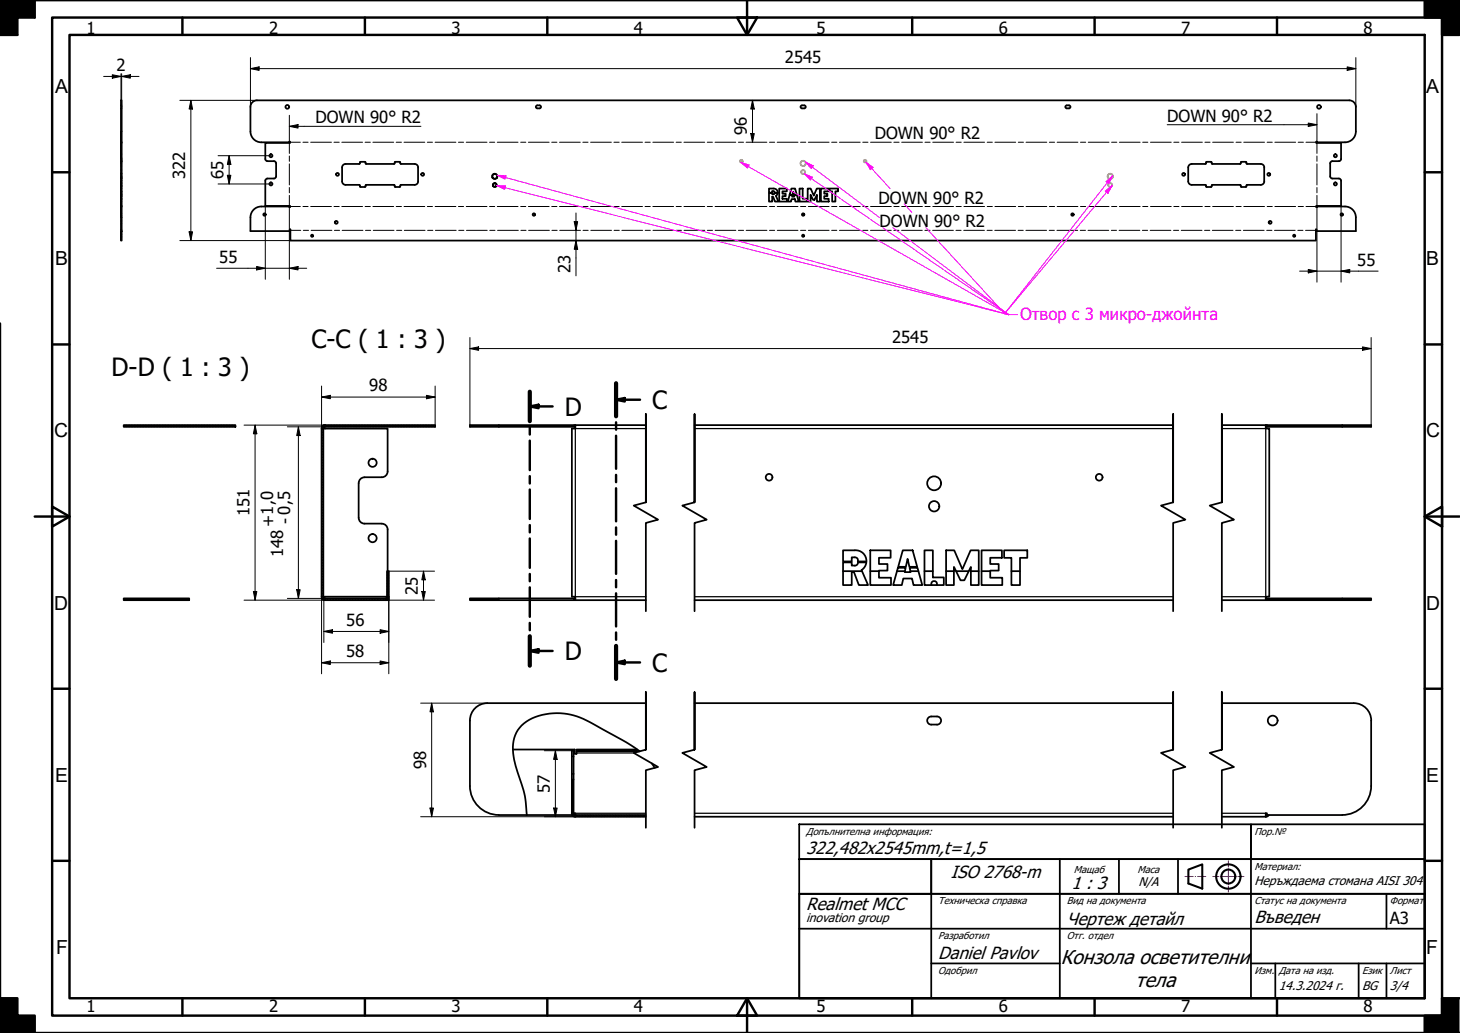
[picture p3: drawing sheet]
<svg xmlns="http://www.w3.org/2000/svg" width="420mm" height="297mm" viewBox="0 0 420 297" stroke-linecap="round" stroke-linejoin="round" font-family="sans-serif">
<!-- layer: Hatch (ISO) -->
<g fill="none" stroke="#000" stroke-width=".29">
<path d="M36 122.2l-.4 .4M36.4 122.2l-.5 .5M36.9 122.2l-.5 .5M37.3 122.2l-.5 .5M37.8 122.2l-.5 .5M38.2 122.2l-.5 .5M38.7 122.2l-.5 .5M39.1 122.2l-.5 .5M39.6 122.2l-.5 .5M40 122.2l-.5 .5M40.5 122.2l-.5 .5M40.9 122.2l-.5 .5"/>
<path d="M41.4 122.2l-.5 .5M41.8 122.2l-.5 .5M42.3 122.2l-.5 .5M42.7 122.2l-.5 .5M43.2 122.2l-.5 .5M43.6 122.2l-.5 .5M44.1 122.2l-.5 .5M44.5 122.2l-.5 .5M45 122.2l-.5 .5M45.4 122.2l-.5 .5M45.9 122.2l-.5 .5M46.3 122.2l-.5 .5"/>
<path d="M46.8 122.2l-.5 .5M47.2 122.2l-.5 .5M47.7 122.2l-.5 .5M48.1 122.2l-.5 .5M48.6 122.2l-.5 .5M49 122.2l-.5 .5M49.5 122.2l-.5 .5M49.9 122.2l-.5 .5M50.4 122.2l-.6 .5M50.8 122.2l-.5 .5M51.2 122.2l-.4 .5M51.7 122.2l-.5 .5"/>
<path d="M52.2 122.2l-.6 .5M52.6 122.2l-.5 .5M53 122.2l-.4 .5M53.5 122.2l-.5 .5M54 122.2l-.6 .5M54.4 122.2l-.5 .5M54.8 122.2l-.4 .5M55.3 122.2l-.5 .5M55.8 122.2l-.6 .5M56.2 122.2l-.5 .5M56.6 122.2l-.5 .5M57.1 122.2l-.5 .5"/>
<path d="M57.5 122.2l-.5 .5M58 122.2l-.5 .5M58.4 122.2l-.5 .5M58.9 122.2l-.5 .5M59.3 122.2l-.5 .5M59.8 122.2l-.5 .5M60.2 122.2l-.5 .5M60.7 122.2l-.5 .5M61.1 122.2l-.5 .5M61.6 122.2l-.5 .5M62 122.2l-.5 .5M62.5 122.2l-.5 .5"/>
<path d="M62.9 122.2l-.5 .5M63.4 122.2l-.5 .5M63.8 122.2l-.5 .5M64.3 122.2l-.5 .5M64.7 122.2l-.5 .5M65.2 122.2l-.5 .5M65.6 122.2l-.5 .5M66.1 122.2l-.5 .5M66.5 122.2l-.5 .5M67 122.2l-.5 .5M67.4 122.2l-.5 .5M67.8 122.4l-.4 .3"/>
<path d="M93 139.9l-.5 .5M93 139.5l-.5 .4M93 139l-.5 .5M93 138.5l-.5 .6M93 138.1l-.5 .5M93 137.7l-.5 .4M93 137.2l-.5 .5M93 136.7l-.5 .6M93 136.3l-.5 .5M93 135.9l-.5 .4M93 135.4l-.5 .5M93 134.9l-.5 .6"/>
<path d="M93 134.5l-.5 .5M93 134.1l-.5 .5M93 133.6l-.5 .5M93 133.2l-.5 .5M93 132.7l-.5 .5M93 132.3l-.5 .5M93 131.8l-.5 .5M93 131.4l-.5 .5M93 130.9l-.5 .5M93 130.5l-.5 .5M93 130l-.5 .5M93 129.6l-.5 .5"/>
<path d="M93 129.1l-.5 .5M93 128.7l-.5 .5M93 128.2l-.5 .5M93 127.8l-.5 .5M93 127.3l-.5 .5M93 126.9l-.5 .5M93 126.4l-.5 .5M93 126l-.5 .5M93 125.5l-.5 .5M93 125.1l-.5 .5M93 124.6l-.5 .5M93 124.2l-.5 .5"/>
<path d="M93 123.7l-.5 .5M93 123.3l-.5 .5M93 122.4l-.3 .4M93.6 122.2l-1.1 1.1M94.1 122.2l-.5 .5M94.5 122.2l-.5 .5M95 122.2l-.5 .5M95.4 122.2l-.5 .5M95.9 122.2l-.5 .5M96.3 122.2l-.5 .5M96.8 122.2l-.5 .5M97.2 122.2l-.5 .5"/>
<path d="M97.7 122.2l-.5 .5M98.1 122.2l-.5 .5M98.6 122.2l-.5 .5M99 122.2l-.5 .5M99.5 122.2l-.5 .5M99.9 122.2l-.5 .5M100.4 122.2l-.5 .5M100.8 122.2l-.5 .5M101.3 122.2l-.5 .5M101.7 122.2l-.5 .5M102.2 122.2l-.5 .5M102.6 122.2l-.5 .5"/>
<path d="M103.1 122.2l-.5 .5M103.5 122.2l-.5 .5M104 122.2l-.5 .5M104.4 122.2l-.5 .5M104.9 122.2l-.5 .5M105.3 122.2l-.5 .5M105.8 122.2l-.5 .5M106.2 122.2l-.5 .5M106.7 122.2l-.5 .5M107.1 122.2l-.5 .5M107.5 122.2l-.4 .5M108 122.2l-.5 .5"/>
<path d="M108.5 122.2l-.6 .5M108.9 122.2l-.5 .5M109.3 122.2l-.4 .5M109.8 122.2l-.5 .5M110.3 122.2l-.6 .5M110.7 122.2l-.5 .5M111.1 122.2l-.4 .5M111.6 122.2l-.5 .5M112.1 122.2l-.6 .5M112.5 122.2l-.5 .5M112.9 122.2l-.5 .5M113.4 122.2l-.5 .5"/>
<path d="M113.8 122.2l-.5 .5M114.3 122.2l-.5 .5M114.7 122.2l-.5 .5M115.2 122.2l-.5 .5M115.6 122.2l-.5 .5M116.1 122.2l-.5 .5M116.5 122.2l-.5 .5M117 122.2l-.5 .5M117.4 122.2l-.5 .5M117.9 122.2l-.5 .5M118.3 122.2l-.5 .5M118.8 122.2l-.5 .5"/>
<path d="M119.2 122.2l-.5 .5M119.7 122.2l-.5 .5M120.1 122.2l-.5 .5M120.6 122.2l-.5 .5M121 122.2l-.5 .5M121.5 122.2l-.5 .5M121.9 122.2l-.5 .5M122.4 122.2l-.5 .5M122.8 122.2l-.5 .5M123.3 122.2l-.5 .5M123.7 122.2l-.5 .5M124.2 122.2l-.5 .5"/>
<path d="M124.6 122.2l-.5 .5M125.1 122.2l-.5 .5M125.2 122.5l-.2 .2M93 159.6l-.5 .6M93 159.2l-.5 .5M93 158.8l-.5 .4M93 158.3l-.5 .5M93 157.8l-.5 .6M93 157.4l-.5 .5M93 157l-.5 .4M93 156.5l-.5 .5M93 156l-.5 .6"/>
<path d="M93 155.6l-.5 .5M93 155.2l-.5 .5M93 154.7l-.5 .5M93 154.3l-.5 .5M93 153.8l-.5 .5M93 153.4l-.5 .5M93 152.9l-.5 .5M93 152.5l-.5 .5M93 152l-.5 .5M93 151.6l-.5 .5M93 151.1l-.5 .5M93 150.7l-.5 .5"/>
<path d="M93 150.2l-.5 .5M93 149.8l-.5 .5M93 149.3l-.5 .5M93 148.9l-.5 .5M93 148.4l-.5 .5M93 148l-.5 .5M93 147.5l-.5 .5M93 147.1l-.5 .5M93 146.6l-.5 .5M93 146.2l-.5 .5M93 145.7l-.5 .5M93 145.3l-.5 .5"/>
<path d="M93 144.4l-.5 .5M93 144.8l-.5 .5M93 143.9l-.5 .5M93 143.5l-.5 .5M93 143l-.5 .5M93 142.6l-.5 .5M93 142.1l-.5 .5M93 141.7l-.5 .5M93 141.2l-.5 .5M93 140.8l-.5 .5M93 140.3l-.5 .6M36 172.1l-.4 .4"/>
<path d="M36.4 172.1l-.5 .5M36.9 172.1l-.5 .5M37.3 172.1l-.4 .5M37.8 172.1l-.5 .5M38.2 172.1l-.5 .5M38.7 172.1l-.5 .5M39.1 172.1l-.5 .5M39.6 172.1l-.5 .5M40 172.1l-.5 .5M40.5 172.1l-.5 .5M40.9 172.1l-.5 .5M41.4 172.1l-.5 .5"/>
<path d="M41.8 172.1l-.5 .5M42.3 172.1l-.5 .5M42.7 172.1l-.5 .5M43.2 172.1l-.5 .5M43.6 172.1l-.5 .5M44.1 172.1l-.5 .5M44.5 172.1l-.5 .5M45 172.1l-.5 .5M45.4 172.1l-.5 .5M45.9 172.1l-.5 .5M46.3 172.1l-.5 .5M46.8 172.1l-.5 .5"/>
<path d="M47.2 172.1l-.5 .5M47.7 172.1l-.5 .5M48.1 172.1l-.5 .5M48.6 172.1l-.5 .5M49 172.1l-.5 .5M49.5 172.1l-.5 .5M49.9 172.1l-.5 .5M50.4 172.1l-.5 .5M50.8 172.1l-.5 .5M51.3 172.1l-.5 .5M51.7 172.1l-.5 .5M52.2 172.1l-.5 .5"/>
<path d="M52.6 172.1l-.5 .5M53.1 172.1l-.5 .5M53.5 172.1l-.5 .5M54 172.1l-.6 .5M54.4 172.1l-.5 .5M54.4 172.5v.1M93 171.3l-.4 .5M93 170.9l-.5 .5M93 170.4l-.5 .5M93 170l-.5 .5M93 169.5l-.5 .5M93 169.1l-.5 .5"/>
<path d="M93 168.6l-.5 .5M93 168.2l-.5 .5M93 167.7l-.5 .5M93 167.3l-.5 .5M93 166.8l-.5 .5M93 166.4l-.5 .5M93 165.9l-.5 .5M93 165.5l-.5 .5M93 165l-.5 .5M93 164.6l-.5 .5M93 164.1l-.5 .5M93 163.7l-.5 .5"/>
<path d="M93 163.2l-.5 .5M93 162.8l-.5 .5M93 162.3l-.5 .5M93 161.9l-.5 .5M93 161.4l-.5 .6M93 161l-.5 .5M93 160.6l-.5 .4M93 160.1l-.5 .5M93.1 171.7l-.4 .4M93.3 172l-.4 .3M93.6 172.1l-.4 .4M94.1 172.1l-.5 .5"/>
<path d="M94.6 172.1l-.6 .5M95 172.1l-.5 .5M95.4 172.1l-.5 .5M95.9 172.1l-.5 .5M96.3 172.1l-.5 .5M96.8 172.1l-.5 .5M97.2 172.1l-.5 .5M97.7 172.1l-.5 .5M98.1 172.1l-.5 .5M98.6 172.1l-.5 .5M99 172.1l-.5 .5M99.5 172.1l-.5 .5"/>
<path d="M99.9 172.1l-.5 .5M100.4 172.1l-.5 .5M100.8 172.1l-.5 .5M101.3 172.1l-.5 .5M101.7 172.1l-.5 .5M102.2 172.1l-.5 .5M102.6 172.1l-.5 .5M103.1 172.1l-.5 .5M103.5 172.1l-.5 .5M104 172.1l-.5 .5M104.4 172.1l-.5 .5M104.9 172.1l-.5 .5"/>
<path d="M105.3 172.1l-.5 .5M105.8 172.1l-.5 .5M106.2 172.1l-.5 .5M106.7 172.1l-.5 .5M107.1 172.1l-.5 .5M107.6 172.1l-.5 .5M108 172.1l-.5 .5M108.5 172.1l-.5 .5M108.9 172.1l-.5 .5M109.4 172.1l-.5 .5M109.8 172.1l-.5 .5M110.3 172.1l-.6 .5"/>
<path d="M110.7 172.1l-.5 .5M111.8 171.9l-.6 .6M111.8 164.2l-.4 .5M111.9 171.4l-1.2 1.2M111.9 170.9l-.5 .5M111.9 170.4l-.5 .5M111.9 170l-.5 .5M111.9 169.6l-.5 .5M111.9 169.1l-.5 .5M111.9 168.7l-.5 .4M111.9 168.2l-.5 .5M111.9 167.8l-.5 .5"/>
<path d="M111.9 167.3l-.5 .5M111.9 166.9l-.5 .5M111.9 166.4l-.5 .5M111.9 166l-.5 .5M111.9 165.5l-.5 .5M111.9 165.1l-.5 .5M111.9 164.6l-.5 .5M164.9 224.2l-.3 .3M165.1 233.4l-.5 .5M165.1 233l-.5 .5M165.1 232.5l-.5 .6M165.1 232.1l-.5 .5"/>
<path d="M165.1 231.7l-.5 .4M165.1 231.2l-.5 .5M165.1 230.7l-.5 .6M165.1 230.3l-.5 .5M165.1 229.9l-.5 .4M165.1 229.4l-.5 .5M165.1 228.9l-.5 .6M165.1 228.5l-.5 .5M165.1 228.1l-.5 .4M165.1 227.6l-.5 .5M165.1 227.1l-.5 .6M165.1 226.7l-.5 .5"/>
<path d="M165.1 226.3l-.5 .5M165.1 225.8l-.5 .5M165.1 225.4l-.5 .5M165.1 224.9l-.5 .5M165.1 224.5l-.5 .5M165.1 233.9l-.4 .4M165.2 234.2l-.3 .3M165.5 234.3l-.4 .4M165.9 234.4l-.4 .4M166.4 234.4l-.5 .5M166.8 234.4l-.5 .5M167.3 234.4l-.5 .5"/>
<path d="M167.7 234.4l-.5 .5M168.2 234.4l-.5 .5M168.6 234.4l-.5 .5M169.1 234.4l-.5 .5M169.5 234.4l-.5 .5M170 234.4l-.5 .5M170.4 234.4l-.5 .5M170.9 234.4l-.5 .5M171.3 234.4l-.5 .5M171.8 234.4l-.5 .5M172.2 234.4l-.5 .5M172.7 234.4l-.5 .5"/>
<path d="M173.1 234.4l-.5 .5M173.6 234.4l-.5 .5M174 234.4l-.5 .5M174.5 234.4l-.5 .5M174.9 234.4l-.5 .5M175.4 234.4l-.5 .5M175.8 234.4l-.5 .5M176.3 234.4l-.5 .5M176.7 234.4l-.5 .5M177.2 234.4l-.5 .5M177.6 234.4l-.5 .5M178.1 234.4l-.5 .5"/>
<path d="M178.5 234.4l-.5 .5M179 234.4l-.5 .5M179.4 234.4l-.5 .5M179.9 234.4l-.5 .5M180.3 234.4l-.5 .5M180.8 234.4l-.5 .5M181.2 234.4l-.5 .5M181.7 234.4l-.5 .5M182.1 234.4l-.5 .5M182.6 234.4l-.5 .5M183 234.4l-.5 .5M183.5 234.4l-.5 .5"/>
<path d="M183.9 234.4l-.5 .5M184.4 234.4l-.5 .5M184.8 234.4l-.5 .5M185.3 234.4l-.5 .5M185.7 234.4l-.5 .5M185.9 234.6l-.2 .3"/>
</g>
<!-- layer: Break Line (ISO) -->
<path d="M185.9 144.4v-25.3v25.3l-3.5 1 7 4-3.5 1v25.4M199.9 144.4v-25.3v25.3l-3.5 1 7 4-3.5 1v25.4M337.6 144.4v-25.3v25.3l-3.5 1 7 4-3.5 1v25.4M351.6 144.4v-25.3v25.3l-3.5 1 7 4-3.5 1v25.4M185.9 215.6v-16.6v16.6l-3.5 .9 7 4-3.5 1v16.5M199.9 215.6v-16.6v16.6l-3.5 .9 7 4-3.5 1v16.5M337.6 215.6v-16.6v16.6l-3.5 .9 7 4-3.5 1v16.5M351.6 215.6v-16.6v16.6l-3.5 .9 7 4-3.5 1v16.5" fill="none" stroke="#000" stroke-width=".51"/>
<!-- layer: Visible (ISO) -->
<g fill="none" stroke="#000" stroke-width=".51">
<path d="M34.8 28.9h.2v12h-.2zM154.3 30.5l1-.2a.43 .43 0 0 1 .4 .4 .43 .43 0 0 1-.4 .5h-.7a.43 .43 0 0 1-.3-.7zM230.6 30.4l.8-.1a.43 .43 0 0 1 .5 .4 .43 .43 0 0 1-.5 .5h-.6a.43 .43 0 0 1-.4-.4 .43 .43 0 0 1 .2-.4zM306.6 30.5l1-.2a.43 .43 0 0 1 .5 .4 .43 .43 0 0 1-.5 .5h-.6a.43 .43 0 0 1-.4-.7zM388.3 28.9a1.87 1.87 0 0 1 1.9 1.8v7.1a3.1 3.1 0 0 1-3.1 3.1h-8.2l-.1-.2v.4h7.1v4.6l-.2 .5-.4 .1M388.3 28.9h-314.4a1.87 1.87 0 0 0-1.8 1.8v7.1a3.1 3.1 0 0 0 3.1 3.1h8.1l.1-.2v.4h-7.1l.1 4.9 .6 .3 2.1 .1 .3 .3 .1 4-.4 .6h-2.1l-.6 .4-.1 7.5h7.1v.4l-.1-.2h-8.1a3.1 3.1 0 0 0-3.1 3.1v3.9h11.3v-.4h.2v3.2h295.1v-3.2h.2v.4h11.3v-3.9a3.1 3.1 0 0 0-3.1-3.1h-8.2l-.1 .2v-.4h7.1v-7.2l-.2-.5-.4-.2M34.8 46.3l.2 12.9h-.2v-7.9M34.8 41.1h.2v5.2h-.2zM34.8 40.9v.2M34.8 59.2v.2M35 46.3v5M35 40.9v.2"/>
<path d="M35 59.2v.2M113.6 47l-.2 .1h-8l-.4-.6h-1.2l-.4 .6h-4a1.01 1.01 0 0 0-1 1.1v3.9a1.01 1.01 0 0 0 1.1 1.1h3.9l.3 .6h1.3l.4-.6h8l.2 .1M113.6 53.3l.2 .5h1.2M115 46.5h-1.2l-.2 .5M115 46.5l.4 .6h3.9M119.3 53.2h-3.9l-.4 .6M119.3 47.1a1.01 1.01 0 0 1 1 1.1M120.3 48.1v4M120.3 52.2a1.01 1.01 0 0 1-1 1M141.7 51.1l.7 .4 .6-.4M141.8 51.1l.6 .3 .6-.3M142 53.5l.4 .2 .4-.2"/>
<path d="M142 53.5h-.1M142.3 50h.1M142.3 52.6v.1M142.3 50l-.6 .3v.8M142.3 52.6l-.4 .3v.5M142.3 50l-.5 .4-.1 .7M142.3 52.7l-.4 .3v.4M142.4 52.7l.4 .3v.4M142.4 50l.6 .4v.6M142.4 52.6l.5 .3-.1 .5M142.4 50l.6 .3v.8M142.8 53.5l-.4 .3-.5-.3"/>
<path d="M143 51v.1M221.3 55.5h.9v.4l.5-.1 .2-.3h.9l-.5 .8 .7 1.7h-1l-.5-1.4h-.3v1.4h-.9zM221.3 54.2a2.41 2.41 0 0 1 2.2 .3l.3 .9h-.9l-.2-.4h-.5v.4h-.9zM224.2 54.2h2.2v.8h-1.2v.7h.9v.7h-.9v.8h1.3v.8h-2.3zM227.2 56.1h.8l-.1 .5h.7l-.1-.5h.8l.5 1.9h-.9l-.2-.7h-.9l-.2 .7h-.9zM227.8 54.2h1l.5 1.8h-.8l-.2-.9-.2 .9h-.9zM230.1 54.2h.9v2.9h1.2v.9h-2.1zM232.4 54.2h.9l.9 2 .9-2h.8v3.8h-.8v-2l-.7 1.5h-.4l-.7-1.5v2h-.9zM236.2 54.2h2.2v.8h-1.2v.7h.9v.7h-.9v.8h1.3v.8h-2.3zM238.7 54.2h2.5v.8h-.8v3h-.9v-3h-.8zM346.9 47.1h-3.9a1.01 1.01 0 0 0-1.1 1.1v3.9a1.01 1.01 0 0 0 1.1 1.1h3.9M346.9 53.2l.4 .6h1.2l.2-.2"/>
<path d="M348.7 46.7l-.2-.2h-1.3l-.3 .6M348.7 46.7l.2 .4h8M356.9 47.1l.4-.6h1.2l.4 .6h3.9a1.01 1.01 0 0 1 1 1.1v3.9a.97 .97 0 0 1-1 1.1h-3.9l-.4 .6h-1.2l-.4-.6M356.9 53.2h-8l-.2 .4M383.4 46.3l-.4 .2-.2 .5v3.7l.2 .5 .4 .1M383.4 51.3h1.9M383.4 46.3h1.9M34.8 66.4v-7h.2v7M34.8 66.4h.2v2.8h-.2zM35.6 122.2h32.2v.5h-32.2zM93 123.2h18.5v12.4a1.66 1.66 0 0 1-1.6 1.6h-5M93 123.2v48.4"/>
<path d="M93.5 122.2a1.01 1.01 0 0 0-1 1v48.4a1.01 1.01 0 0 0 1 1M93.6 122.2h31.6v.5h-31.6l-.6 .5M93.6 122.2l-.6 .2M104.9 137.3a1.7 1.7 0 0 0-1.7 1.6v10a1.66 1.66 0 0 0 1.7 1.7h5a1.66 1.66 0 0 1 1.6 1.6v12M135.2 122.2h30v.5h-30zM165.2 122.2h20.7M165.2 122.7h.4M165.6 122.2v1h-1v48.4h1v1M199.9 122.2h137.7M351.6 122.2h43v.5h-30v-.5M364.3 122.2v1h1v48.4h-1v1M364.3 122.7h.3"/>
<path d="M246 158.2h-3.4v3.2h2.5v-1.1a1.59 1.59 0 0 1 1.6 .3l.2 .8h2.4M246 158.2a3.1 3.1 0 0 1 3.3 3.2M250.4 158.2h5.9v2.2h-3.4v1.8h2.5v1.9h-2.5v2h3.5v2.1h-6zM259.8 158.2h2.8l1.3 4.8h-2.2l-.5-2.3-.5 2.3h-2.2zM266 158.2h2.5v7.8h3.1v2.2h-5.6zM272.3 158.2h2.3l2.3 5.5 2.4-5.5h2.4v10h-2.3v-5.2l-1.9 3.9h-1.1l-1.9-3.9v5.2h-2.2zM282.5 158.2h5.8v2.2h-3.3v1.8h2.4v1.9h-2.4v2h3.4v2.1h-5.9zM289 158.2h6.6v2.2h-2.1v7.8h-2.4v-7.8h-2.1zM35.6 172.1h18.8v.5h-18.8zM93 171.6l.6 .5h17.3l.5-.5M93 172.4l.6 .2M93 171.6h18.4"/>
<path d="M93.6 172.6h17.3M111.4 171.6v-7.4h.5v7.4a1.01 1.01 0 0 1-1 1M111.7 172.1l.2 .5h-1M165.2 172.6v-.5h-30v.5h50.7M165.2 172.1h.4M199.9 172.6h137.7M242.6 164.2h5.5M246 162.6h-.9v-.9h-2.5v6.5h2.5v-3.7h.6l1.5 3.7h2.6l-1.9-4.3 .8-.7 .6-1.5h-2.4l-.3 .7-.6 .3M250.4 164.2h2.5M258.1 164.2h2.3M258.4 163.3h2.2l-.3 1.2h1.8l-.3-1.2h2.2l1.4 4.9h-2.5l-.4-1.8h-2.6l-.4 1.8h-2.5zM262 164.2h2.3"/>
<path d="M266 164.2h2.5M268.1 168.2a.84 .84 0 0 1 .7-1.1 .84 .84 0 0 1 .8 1.1M272.3 164.2h2.2M275.1 164.2h3.7M279.4 164.2h2.3M282.5 164.2h2.5M291.1 164.2h2.4M351.6 172.6h13M364.3 172.1h.3M364.6 172.1h30v.5h-30zM147.6 215.5h17.8v1.3h.5v-.8M183.4 215.5h-17.5v.5h18.2l-1.3-.9a169 169 0 0 0-16.7-9.1 17.1 17.1 0 0 0-15.3 2 9.5 9.5 0 0 0-3 9.5l1.1 4.6a31.5 31.5 0 0 1 2.7 12.3"/>
<path d="M185.9 202.2h-45.7a5 5 0 0 0-5 5v18.8M187.6 219.5l.8 1.3M199.9 202.2h137.7M267.3 206.2a4 4 0 0 1 2.7-.1 1.16 1.16 0 0 1 .8 1.3 1.16 1.16 0 0 1-1.1 1h-1.7a1.17 1.17 0 0 1-1.1-.8 1.17 1.17 0 0 1 .4-1.4zM351.6 202.2h38a5 5 0 0 1 5 5v18.8a8.3 8.3 0 0 1-8.3 8.3M135.2 226a8.3 8.3 0 0 0 8.4 8.3M143.6 234.4h21.1M164.5 233.9a1.01 1.01 0 0 0 1.1 1M164.6 233.9v-9.7h.5v9.7M164.6 224.2v-8.3h.5v8.3M165.1 233.9l.5 .5M165.2 234.2v-.3h.4v.5"/>
<path d="M165.6 234.9h20.3M165.6 234.4h20.3M199.9 234.9h137.7M364.6 234.2l-.3 .2M365.1 234.4l-.8 .5M386.3 234.4h-21.7v-.5h-.3v1h-12.7"/>
<circle cx="82.7" cy="30.7" r=".54"/>
<circle cx="379.6" cy="30.7" r=".54"/>
<circle cx="78" cy="52.9" r=".43"/>
<circle cx="78" cy="44.8" r=".43"/>
<circle cx="97.1" cy="50.1" r=".41"/>
<circle cx="121.6" cy="50.1" r=".41"/>
<circle cx="340.6" cy="50.1" r=".41"/>
<circle cx="365.1" cy="50.1" r=".41"/>
<circle cx="384.3" cy="52.9" r=".43"/>
<circle cx="384.3" cy="44.8" r=".43"/>
<circle cx="76.1" cy="61.7" r=".35"/>
<circle cx="89.8" cy="67.8" r=".31"/>
<circle cx="96.8" cy="63.9" r=".41"/>
<circle cx="153.6" cy="61.7" r=".35"/>
<circle cx="231.1" cy="61.7" r=".35"/>
<circle cx="231.1" cy="67.8" r=".31"/>
<circle cx="308.6" cy="61.7" r=".35"/>
<circle cx="365.5" cy="63.9" r=".41"/>
<circle cx="372.4" cy="67.8" r=".31"/>
<circle cx="386.1" cy="61.7" r=".35"/>
<circle cx="107.2" cy="133.1" r="1.17"/>
<circle cx="221.3" cy="137.2" r=".96"/>
<circle cx="268.8" cy="139" r="2"/>
<circle cx="316.3" cy="137.2" r=".96"/>
<circle cx="107.2" cy="154.7" r="1.17"/>
<circle cx="268.8" cy="145.6" r="1.49"/>
<circle cx="366.3" cy="207.2" r="1.41"/>
</g>
<!-- layer: Visible Narrow (ISO) -->
<g fill="none" stroke="#000" stroke-width=".36">
<path d="M143.6 122.2v.5M185.9 123.2h-20.3v48.4h20.3M199.9 123.2h137.7M351.6 123.2h12.7v48.4h-12.7M386.3 122.2v.5M143.6 172.1v.5M199.9 171.6h137.7M386.3 172.1v.5M164.6 217.5h.5M165.9 216.5h16.5M164.6 222.5h.5M165.6 233.9h20.3"/>
<path d="M199.9 233.9h137.7M351.6 233.9h12.7"/>
</g>
<!-- layer: Bend Centerline (ISO) -->
<g fill="none" stroke="#000" stroke-width=".29">
<path d="M83.3 41.1v3M83.3 44.9v1.5M83.3 47.1v6.1M83.3 53.9v1.5M83.3 56.2v3M83.4 59.4h3M83.4 40.9h3M87.2 59.4h1.5M87.2 40.9h1.5M89.4 59.4h6M89.4 40.9h6M96.1 59.4h1.5"/>
<path d="M96.1 40.9h1.5M98.4 59.4h5.9M98.4 40.9h5.9M105.1 59.4h1.5M105.1 40.9h1.5M107.3 59.4h6M107.3 40.9h6M114 59.4h1.5M114 40.9h1.5M116.3 59.4h5.9M116.3 40.9h5.9M123 59.4h1.5"/>
<path d="M123 40.9h1.5M125.2 59.4h6M125.2 40.9h6M131.9 59.4h1.5M131.9 40.9h1.5M134.2 59.4h5.9M134.2 40.9h5.9M140.9 59.4h1.5M140.9 40.9h1.5M143.1 59.4h6M143.1 40.9h6M149.8 59.4h1.5"/>
<path d="M149.8 40.9h1.5M152.1 59.4h5.9M152.1 40.9h5.9M158.8 59.4h1.5M158.8 40.9h1.5M161 59.4h6M161 40.9h6M167.7 59.4h1.5M167.7 40.9h1.5M170 59.4h5.9M170 40.9h5.9M176.7 59.4h1.5"/>
<path d="M176.7 40.9h1.5M178.9 59.4h6M178.9 40.9h6M185.6 59.4h1.5M185.6 40.9h1.5M187.9 59.4h5.9M187.9 40.9h5.9M194.6 59.4h1.5M194.6 40.9h1.5M196.8 59.4h6M196.8 40.9h6M203.5 59.4h1.5"/>
<path d="M203.5 40.9h1.5M205.8 59.4h5.9M205.8 40.9h5.9M212.5 59.4h1.5M212.5 40.9h1.5M214.7 59.4h6M214.7 40.9h6M221.4 59.4h1.5M221.4 40.9h1.5M223.7 59.4h5.9M223.7 40.9h5.9M230.4 59.4h1.5"/>
<path d="M230.4 40.9h1.5M232.6 59.4h6M232.6 40.9h6M239.3 59.4h1.5M239.3 40.9h1.5M241.6 59.4h5.9M241.6 40.9h5.9M248.3 59.4h1.5M248.3 40.9h1.5M250.5 59.4h6M250.5 40.9h6M257.2 59.4h1.5"/>
<path d="M257.2 40.9h1.5M259.5 59.4h6M259.5 40.9h6M266.2 59.4h1.5M266.2 40.9h1.5M268.4 59.4h6M268.4 40.9h6M275.1 59.4h1.5M275.1 40.9h1.5M277.4 59.4h5.9M277.4 40.9h5.9M284.1 59.4h1.5"/>
<path d="M284.1 40.9h1.5M286.3 59.4h6M286.3 40.9h6M293.1 59.4h1.4M293.1 40.9h1.4M295.3 59.4h5.9M295.3 40.9h5.9M302 59.4h1.5M302 40.9h1.5M304.2 59.4h6M304.2 40.9h6M310.9 59.4h1.5"/>
<path d="M310.9 40.9h1.5M313.2 59.4h6M313.2 40.9h6M319.9 59.4h1.5M319.9 40.9h1.5M322.1 59.4h6M322.1 40.9h6M328.8 59.4h1.5M328.8 40.9h1.5M331.1 59.4h6M331.1 40.9h6M337.8 59.4h1.5"/>
<path d="M337.8 40.9h1.5M340 59.4h6M340 40.9h6M346.8 59.4h1.4M346.8 40.9h1.4M349 59.4h5.9M349 40.9h5.9M355.7 59.4h1.5M355.7 40.9h1.5M357.9 59.4h6M357.9 40.9h6M364.7 59.4h1.4"/>
<path d="M364.7 40.9h1.4M366.9 59.4h6M366.9 40.9h6M373.6 59.4h1.5M373.6 40.9h1.5M375.8 59.4h3M375.8 40.9h3M379 41.1v3M379 44.9v1.5M379 47.1v6.1M379 53.9v1.5M379 56.2v3"/>
<path d="M83.6 66.2h3M87.3 66.2h1.5M89.5 66.2h6M96.2 66.2h1.5M98.5 66.2h5.9M105.2 66.2h1.5M107.4 66.2h6M114.1 66.2h1.5M116.4 66.2h5.9M123.1 66.2h1.5M125.3 66.2h6M132 66.2h1.5"/>
<path d="M134.2 66.2h6M140.9 66.2h1.6M143.2 66.2h6M149.9 66.2h1.5M152.1 66.2h6M158.8 66.2h1.5M161.1 66.2h5.9M167.8 66.2h1.5M170 66.2h6M176.7 66.2h1.5M179 66.2h5.9M185.7 66.2h1.5"/>
<path d="M187.9 66.2h6M194.6 66.2h1.5M196.8 66.2h6M203.6 66.2h1.4M205.8 66.2h6M212.5 66.2h1.5M214.7 66.2h6M221.4 66.2h1.5M223.7 66.2h5.9M230.4 66.2h1.5M232.6 66.2h6M239.3 66.2h1.5"/>
<path d="M241.6 66.2h5.9M248.3 66.2h1.5M250.5 66.2h6M257.2 66.2h1.5M259.5 66.2h5.9M266.2 66.2h1.5M268.4 66.2h6M275.1 66.2h1.5M277.3 66.2h6M284.1 66.2h1.4M286.3 66.2h5.9M293 66.2h1.5"/>
<path d="M295.2 66.2h6M301.9 66.2h1.5M304.2 66.2h5.9M310.9 66.2h1.5M313.1 66.2h6M319.8 66.2h1.5M322.1 66.2h5.9M328.8 66.2h1.5M331 66.2h6M337.7 66.2h1.5M339.9 66.2h6M346.6 66.2h1.5"/>
<path d="M348.9 66.2h5.9M355.6 66.2h1.5M357.8 66.2h6M364.5 66.2h1.5M366.8 66.2h5.9M373.5 66.2h1.5M375.7 66.2h3"/>
</g>
<!-- layer: Visible (ISO) -->
<g fill="none" stroke="#ff8000" stroke-width=".51">
<circle cx="213.3" cy="46.3" r=".37"/>
<circle cx="231.1" cy="47" r=".75"/>
<circle cx="231.1" cy="49.5" r=".56"/>
<circle cx="249" cy="46.3" r=".37"/>
<circle cx="319.5" cy="50.7" r=".75"/>
<circle cx="319.5" cy="53.2" r=".56"/>
</g>
<!-- layer: Hidden (ISO) -->
<g fill="none" stroke="#000" stroke-width=".36">
<path d="M34.8 30.3h.2M34.8 31.2h.2M34.8 31.3h.2M34.8 30.2h.2M34.8 53.5h.2M34.8 53.4h.2M34.8 52.7h.2M34.8 52.6h.2M34.8 51.1h.2M34.8 51h.2M34.8 50h.2M34.8 53.7h.2"/>
<path d="M34.8 51.4h.2M34.8 40.7h.2M34.8 59.6h.2M34.8 46.5h.2M34.8 47.1h.2M34.8 53.2h.2M34.8 49.7h.2M34.8 50.6h.2M34.8 44.3h.2M34.8 45.2h.2M34.8 52.5h.2M34.8 53.3h.2"/>
<path d="M34.8 56h.2M34.8 56.2h.2M34.8 57.5h.2M34.8 57.1h.2M34.8 56.4h.2M34.8 55.7h.2M34.8 55h.2M34.8 55.1h.2M34.8 56.6h.2M34.8 56.3h.2M34.8 55.5h.2M34.8 55.9h.2"/>
<path d="M34.8 58h.2M34.8 54.2h.2M34.8 56.1h.2M34.8 57.3h.2M34.8 55.4h.2M34.8 46h.2M34.8 46.7h.2M34.8 47.7h.2M34.8 46.2h.2M34.8 48.9h.2M34.8 51.5h.2M34.8 66h.2"/>
<path d="M34.8 63.5h.2M34.8 64.4h.2M34.8 61.3h.2M34.8 62h.2M34.8 68.1h.2M34.8 67.5h.2"/>
</g>
<!-- layer: Hatch (ISO) -->
<g fill="#000">
<path d="M0 0h10v5h-5v5h-5z" fill-rule="evenodd"/>
<path d="M410 0h10v10h-5v-5h-5z" fill-rule="evenodd"/>
<path d="M0 287h5v5h5v5h-10z" fill-rule="evenodd"/>
<path d="M410 292h5v-5h5v10h-10z" fill-rule="evenodd"/>
</g>
<!-- layer: Section Line (ISO) -->
<g fill="none" stroke="#000" stroke-width=".7">
<path d="M152.5 116.9l2.5-.5v1zM152.5 112.6v8.5M152.5 116.9h6.5M177.3 114.9l2.5-.4v1zM177.3 110.2v9.5M177.3 114.9h6.9M152.5 122.9v2.1M152.5 126.7v8.5M152.5 136.9v2.1M177.3 121.4v2.2M177.3 125.3v9.5M177.3 136.6v2"/>
<path d="M152.5 140.8v8.4M152.5 151v2.1M152.5 154.8v8.5M177.3 140.4v9.5M177.3 151.7v2.1M177.3 155.5v9.5M152.5 165v2.1M152.5 168.9v8.5M152.5 179.1v2.1M177.3 166.8v2.1M177.3 170.6v9.5M152.5 187.2l2.5-.5v1z"/>
<path d="M152.5 183v8.4M152.5 187.2h6.5M177.3 190.5l2.5-.5v1zM177.3 181.9v2.1M177.3 185.7v9.5M177.3 190.5h6.9"/>
</g>
<path d="M152.5 112.6v8.5M177.3 110.2v9.5M152.5 183v8.4M177.3 185.7v9.5" fill="none" stroke="#000" stroke-width="1.2"/>
<path d="M152.5 116.9l2.5-.5v1zM177.3 114.9l2.5-.4v1zM152.5 187.2l2.5-.5v1zM177.3 190.5l2.5-.5v1z" fill="#000"/>
<!-- layer: Border (ISO) -->
<g fill="none" stroke="#000" stroke-width=".7">
<path d="M0 0h10v5h-5v5h-5zM0 0h420M15 5h400v287h-400zM20 10h390v277h-390zM52.5 5v5M105 5v5M157.5 5v5M212.1 5h5.8l-2.9 5zM215 0v10M262.5 5v5M315 5v5M367.5 5v5"/>
<path d="M410 0h10v10h-5v-5h-5zM15 49.5h5M410 49.5h5M0 93v204h420h-10v-5h5v-5h5M15 99h5M410 99h5M10 148.5h10M15 145.7l5 2.8-5 2.9zM410 148.5l5-2.8v5.7zM410 148.5h10M15 198h5M410 198h5"/>
<path d="M15 247.5h5M410 247.5h5M0 287h5v5h5v5h-10zM52.5 287v5M105 287v5M157.5 287v5M215 287l2.9 5h-5.8zM215 287v10M262.5 287v5M315 287v5M367.5 287v5"/>
</g>
<!-- layer: Title (ISO) -->
<g fill="none" stroke="#000" stroke-width=".51">
<path d="M230 237h130v10h-130zM360 237h50v10h-50zM230 247h38v10h-38zM305 247v40M322 247v10M339 247v10M360 247v40M399 257v10M410 257v-10h-142v40M230 267h180M268 277h37M360 277h50"/>
<path d="M367 277v10M391 277v10M399 277v10"/>
</g>
<g fill="none" stroke="#f00" stroke-width=".3">
<path d="M341 252h2.4M344 252h.1M344.6 252h2.4M349 252h1.8M351.2 252h.1M351.7 252h3.6M353.5 247.5v1.8M353.5 249.8h.1M353.5 250.3v3.5M353.5 254.3h.1M353.5 254.8v1.7M355.7 252h.1"/>
<path d="M356.2 252h1.8"/>
</g>
<g fill="none" stroke="#000" stroke-width=".59">
<path d="M230 257h180v30h-180zM342 250l4-1.5v7l-4-1.5z"/>
<circle cx="353.5" cy="252" r="3.5"/>
<circle cx="353.5" cy="252" r="2"/>
</g>
<!-- layer: Dimension (ISO) -->
<g fill="none" stroke="#000" stroke-width=".29">
<path d="M72.1 19.7l2.5-.5v1zM72.1 19.7h318.1M72.1 16.6v14.1M387.7 19.2l2.5 .5-2.5 .5zM390.2 16.6v14.1M29.8 22h10.2M32.3 21.5l2.5 .5-2.5 .5zM34.8 21.2v7.7M35 22l2.5-.5v1zM35 21.2v7.7M51.8 28.9h22.2M54.9 28.9l.5 2.5h-1z"/>
<path d="M54.9 28.9v40.3M216 38.4h1.1l-.5 2.5zM216.6 28.9l.5 2.5h-1.1zM216.6 28.9v12M62.8 52.9h15.2M62.8 44.8h15.2M65.4 50.4h1l-.5 2.5zM65.9 44.8l.5 2.5h-1zM65.9 44.8v8.1M76.3 59.2v21.1M83.3 59.2v21.1M379 59.2v21.9"/>
<path d="M385.9 59.2v21.9M51.8 69.2h31.8M54.4 66.7h1l-.5 2.5zM62.3 77.1h26M73.9 76.6l2.4 .5-2.4 .5zM83.3 77.1l2.5-.5v1zM165.2 63.7h1l-.4 2.5zM165.8 69.2l.4 2.5h-1zM165.8 61.2v18.1M374 78h22.6M376.5 77.5l2.5 .5-2.5 .5zM385.9 78l2.5-.5v1z"/>
<path d="M135.2 97.1v25.1M392.1 99.7l2.5 .5-2.5 .5zM394.6 97.1v25.1M92.5 114.2l2.6-.5v1zM92.5 114.2h32.7M92.5 111v12.2M122.7 113.7l2.5 .5-2.5 .5zM125.2 111v11.2M135.2 100.2l2.5-.5v1zM135.2 100.2h259.4M70.2 122.2h23.4M73.4 122.2l.5 2.5h-1z"/>
<path d="M73.4 122.2v50.4M82.7 122.7h10.9M85.9 122.7l.5 2.6h-1zM85.9 122.7v49.4M70.2 172.6h23.4M72.9 170.1h1l-.5 2.5zM82.7 172.1h10.9M85.4 169.6h1l-.5 2.5zM92.5 171.6v22.1M93.2 171.9v12.8M110.9 172.6h14.2M111.9 171.6v22.1"/>
<path d="M111.9 164.2h13.2M121.4 170.1h1l-.5 2.5zM121.9 164.2l.5 2.5h-1zM121.9 164.2v8.4M92.5 190.6l2.6-.5v1zM92.5 190.6h19.4M93.2 181.6l2.5-.5v1zM93.2 181.6h18.7M109.4 181.1l2.5 .5-2.5 .5zM109.4 190.1l2.5 .5-2.5 .5zM121.1 202.2h19.1M124.2 202.2l.5 2.5h-1z"/>
<path d="M124.2 202.2v32.7M156.7 215.9h7.9M159.8 215.9l.5 2.5h-1zM159.8 215.9v19M121.1 234.9h44.5M123.7 232.4h1l-.5 2.5zM159.3 232.4h1l-.5 2.5z"/>
</g>
<g fill="#000">
<path d="M72.1 19.7l2.5-.5v1zM32.3 21.5l2.5 .5-2.5 .5zM35 22l2.5-.5v1zM54.9 28.9l.5 2.5h-1zM216 38.4h1.1l-.5 2.5zM216.6 28.9l.5 2.5h-1.1zM387.7 19.2l2.5 .5-2.5 .5zM65.4 50.4h1l-.5 2.5zM65.9 44.8l.5 2.5h-1zM54.4 66.7h1l-.5 2.5zM73.9 76.6l2.4 .5-2.4 .5zM83.3 77.1l2.5-.5v1z"/>
<path d="M165.2 63.7h1l-.4 2.5zM165.8 69.2l.4 2.5h-1zM376.5 77.5l2.5 .5-2.5 .5zM385.9 78l2.5-.5v1zM135.2 100.2l2.5-.5v1zM92.5 114.2l2.6-.5v1zM122.7 113.7l2.5 .5-2.5 .5zM392.1 99.7l2.5 .5-2.5 .5zM73.4 122.2l.5 2.5h-1zM85.9 122.7l.5 2.6h-1zM72.9 170.1h1l-.5 2.5zM85.4 169.6h1l-.5 2.5z"/>
<path d="M121.4 170.1h1l-.5 2.5zM121.9 164.2l.5 2.5h-1zM92.5 190.6l2.6-.5v1zM93.2 181.6l2.5-.5v1zM109.4 181.1l2.5 .5-2.5 .5zM109.4 190.1l2.5 .5-2.5 .5zM124.2 202.2l.5 2.5h-1zM159.8 215.9l.5 2.5h-1zM123.7 232.4h1l-.5 2.5zM159.3 232.4h1l-.5 2.5z"/>
</g>
<!-- layer: Symbol (ISO) -->
<path d="M83.3 36.3l2.5-.5v1zM83.3 36.3h37.8M83.3 33.2v7.9M335.9 35.9h43.1M376.5 35.4l2.5 .5-2.5 .5zM379 32.7v8.4" fill="none" stroke="#000" stroke-width=".29"/>
<path d="M83.3 36.3l2.5-.5v1zM376.5 35.4l2.5 .5-2.5 .5z" fill="#000"/>
<path d="M142.9 53.3l2.5 .7" fill="none" stroke="#f0f" stroke-width=".29"/>
<path d="M142.9 53.3l2.6 .2-.3 .9z" fill="#f0f"/>
<path d="M142.9 53.3l2.6 .2-.3 .9zM145.4 54l144.9 36.5M213.1 46.7l2.2 1.2" fill="none" stroke="#f0f" stroke-width=".29"/>
<path d="M213.1 46.7l2.5 .8-.5 .8z" fill="#f0f"/>
<path d="M213.1 46.7l2.5 .8-.5 .8zM215.3 47.9l75 42.6M231.8 46.6l1.9 1.5" fill="none" stroke="#f0f" stroke-width=".29"/>
<path d="M231.8 46.6l2.2 1.1-.6 .8z" fill="#f0f"/>
<path d="M231.4 49.9l2.1 1.5M231.8 46.6l2.2 1.1-.6 .8z" fill="none" stroke="#f0f" stroke-width=".29"/>
<path d="M231.4 49.9l2.4 1-.6 .9z" fill="#f0f"/>
<path d="M231.4 49.9l2.4 1-.6 .9zM249.2 46.6l1.7 1.9" fill="none" stroke="#f0f" stroke-width=".29"/>
<path d="M249.2 46.6l2 1.5-.7 .7z" fill="#f0f"/>
<path d="M249.2 46.6l2 1.5-.7 .7zM320.2 50.5l-1.5 2M289.1 90.2l1.2 .3" fill="none" stroke="#f0f" stroke-width=".29"/>
<path d="M318.3 52.2l1.9-1.7-1.1 2.3z" fill="#f0f"/>
<path d="M318.3 52.2l1.9-1.7-1.1 2.3zM318.7 52.5l-29.6 37.7 1.2 .3M320.1 53.4l-1.6 1.9" fill="none" stroke="#f0f" stroke-width=".29"/>
<path d="M318.1 55l2-1.6-1.3 2.2z" fill="#f0f"/>
<path d="M143.1 50.4l2.4 .6M318.1 55l2-1.6-1.3 2.2zM318.5 55.3l-29.4 34.9 1.2 .3" fill="none" stroke="#f0f" stroke-width=".29"/>
<path d="M143.1 50.4l2.5 .2-.3 .9z" fill="#f0f"/>
<path d="M143.1 50.4l2.5 .2-.3 .9zM145.5 51l144.8 39.5h2.5M233.5 51.4l19.6 13.5M233.7 48.1l19.4 14.5M250.9 48.5l5.2 5.7M260.2 58.6l2.2 2.5M254 65.5l36.3 25-33.3-25M266.5 65.5l22.6 24.7" fill="none" stroke="#f0f" stroke-width=".29"/>
<g font-size="7.2">
<text x="89.6" y="100.1">C-C ( 1 : 3 )</text>
<text x="32.1" y="108.1">D-D ( 1 : 3 )</text>
<text x="162.5" y="119.5">D</text>
<text x="187.7" y="117.6">C</text>
<text x="162.5" y="189.8">D</text>
<text x="187.7" y="193.2">C</text>
</g>
<g font-size="5.8">
<text x="305.2" y="277.2">Конзола осветителни</text>
<text x="326.8" y="283.8">тела</text>
</g>
<g font-size="5.6">
<text x="15.9" y="26.8">A</text>
<text x="410.4" y="26.8">A</text>
<text x="15.9" y="76.3">B</text>
<text x="410.4" y="76.3">B</text>
<text x="15.6" y="125.8">C</text>
<text x="410.4" y="125.8">C</text>
<text x="15.6" y="175.3">D</text>
<text x="410.4" y="175.3">D</text>
<text x="15.9" y="224.8">E</text>
<text x="410.4" y="224.8">E</text>
<text x="16.2" y="274.3">F</text>
<text x="410.4" y="274.3">F</text>
</g>
<g font-size="5.1">
<text x="232" y="245.6">322,482x2545mm,t=1,5</text>
<text x="273.6" y="252.6">ISO 2768-m</text>
<text x="308.3" y="255.6">1 : 3</text>
<text x="232" y="261.7">Realmet MCC</text>
<text x="307" y="265.9">Чертеж детайл</text>
<text x="361" y="265.5">Въведен</text>
<text x="270" y="275.7">Daniel Pavlov</text>
</g>
<g font-size="4.8">
<text x="24.9" y="9.6">1</text>
<text x="77.4" y="9.6">2</text>
<text x="129.9" y="9.6">3</text>
<text x="182.4" y="9.6">4</text>
<text x="234.9" y="9.6">5</text>
<text x="287.4" y="9.6">6</text>
<text x="339.9" y="9.6">7</text>
<text x="392.4" y="9.6">8</text>
<text x="33.5" y="20.5">2</text>
<text x="225.9" y="18.1">2545</text>
<text x="90.8" y="35.5">DOWN 90° R2</text>
<text x="335.9" y="35">DOWN 90° R2</text>
<text x="214.9" y="38.8" transform="rotate(-90 214.9 38.8)">96</text>
<text x="251.7" y="40.1">DOWN 90° R2</text>
<text x="53.3" y="51.4" transform="rotate(-90 53.3 51.4)">322</text>
<text x="64.3" y="51.5" transform="rotate(-90 64.3 51.5)">65</text>
<text x="252.8" y="58.6">DOWN 90° R2</text>
<text x="253.1" y="65.4">DOWN 90° R2</text>
<text x="63.1" y="75.5">55</text>
<text x="390.6" y="76.4">55</text>
<text x="164.1" y="78.6" transform="rotate(-90 164.1 78.6)">23</text>
<text x="256.7" y="98.6">2545</text>
<text x="106.3" y="112.6">98</text>
<text x="71.8" y="148.5" transform="rotate(-90 71.8 148.5)">151</text>
<text x="78.8" y="151.5" transform="rotate(-90 78.8 151.5)">+1,0</text>
<text x="83.7" y="150.6" transform="rotate(-90 83.7 150.6)">- 0,5</text>
<text x="81.5" y="160.2" transform="rotate(-90 81.5 160.2)">148</text>
<text x="120.3" y="171" transform="rotate(-90 120.3 171)">25</text>
<text x="99.7" y="180">56</text>
<text x="99.6" y="189">58</text>
<text x="122.6" y="221.2" transform="rotate(-90 122.6 221.2)">98</text>
<text x="158.2" y="228" transform="rotate(-90 158.2 228)">57</text>
<text x="400" y="265.6">A3</text>
<text x="24.9" y="290.9">1</text>
<text x="77.4" y="291">2</text>
<text x="129.9" y="291">3</text>
<text x="182.4" y="290.9">4</text>
<text x="234.9" y="290.9">5</text>
<text x="287.4" y="291">6</text>
<text x="339.9" y="290.9">7</text>
<text x="392.4" y="291">8</text>
</g>
<text font-size="4.8" fill="#f0f" x="293.5" y="91.9">Отвор с 3 микро-джойнта</text>
<g font-size="3.6">
<text x="327.6" y="254.6">N/A</text>
<text x="361" y="254.6">Неръждаема стомана AISI 304</text>
<text x="232" y="265.2">inovation group</text>
<text x="368" y="284.6">14.3.2024 г.</text>
<text x="392" y="284.6">BG</text>
<text x="400" y="284.7">3/4</text>
</g>
<g font-size="2.9">
<text x="232" y="240.1">Допълнителна информация:</text>
<text x="361" y="240.1">Пор.№</text>
<text x="309" y="251.1">Мащаб</text>
<text x="327.3" y="251">Маса</text>
<text x="361" y="250">Материал:</text>
<text x="270" y="260">Техническа справка</text>
<text x="307" y="260">Вид на документа</text>
<text x="361" y="260.1">Статус на документа</text>
<text x="400" y="260.1">Формат</text>
<text x="270" y="270.1">Разработил</text>
<text x="307" y="270.1">Отг. отдел</text>
<text x="270" y="280.1">Одобрил</text>
<text x="361" y="280">Изм.</text>
<text x="368" y="280">Дата на изд.</text>
<text x="392" y="280">Език</text>
<text x="400" y="280">Лист</text>
</g>
</svg>
